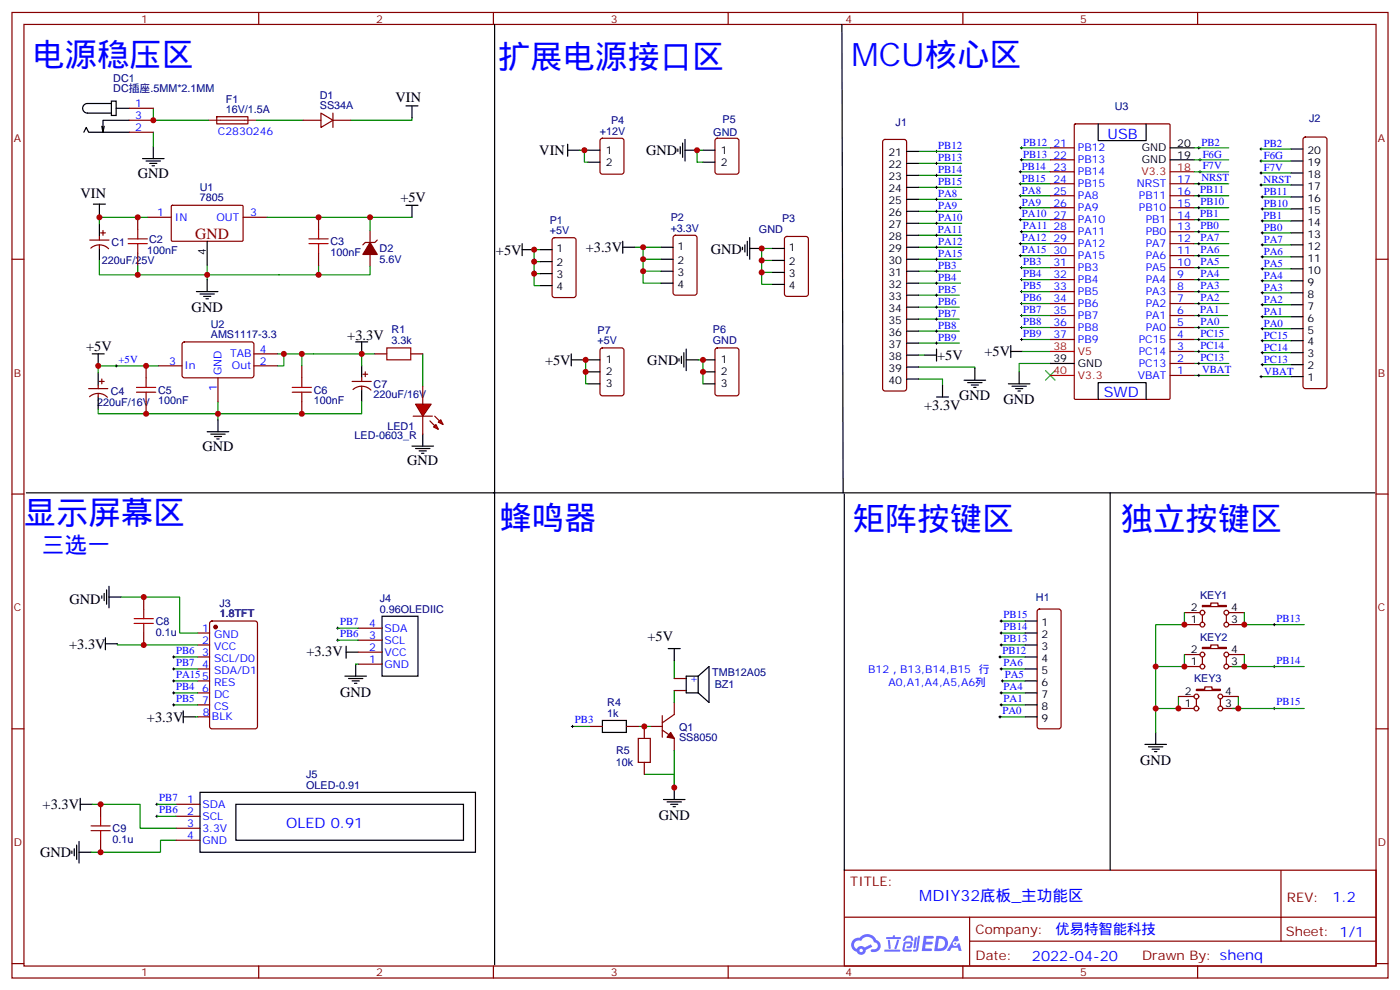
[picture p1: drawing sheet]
<svg xmlns="http://www.w3.org/2000/svg" width="412mm" height="292mm" viewBox="0 0 412 292" stroke-linecap="round" stroke-linejoin="round" font-family="sans-serif">
<g fill="none" stroke="#870000" stroke-width=".35">
<path d="M3.5 3.7h405.4v284.3h-405.4zM7.1 7.2h398.2v277.3h-398.2zM76.2 3.7v3.5M145.3 3.7v3.5M214.5 3.7v3.5M283.6 3.7v3.5M352.8 3.7v3.5M3.5 76.3h3.6M405.3 76.3h3.6M3.5 145.5h3.6M405.3 145.5h3.6M3.5 214.6h3.6"/>
<path d="M405.3 214.6h3.6M248.7 256.3h156.6v28.2h-156.6zM377.3 256.3v20.9M248.7 270.1h156.5M285.6 277.2h119.6M285.6 270.1v14.1M3.5 283.8h3.6M76.2 284.5v3.5M145.3 284.5v3.5M214.5 284.5v3.5M283.6 284.5v3.5M352.8 284.5v3.5"/>
<path d="M405.3 283.8h3.6"/>
</g>
<g fill="#5487ff">
<path d="M272.1 275.6h2.6l.3 .2-.1 .5-2 .1-.1 .9h1.6l.4 .4-.4 .4h-1.7l-.2 1.2h1.8l.3 .4-.2 .3-2.9 .1z"/>
<path d="M281.4 275.6h.7l.4 1.4-.7 .3a.74 .74 0 0 0-1.1 .3 .74 .74 0 0 0 .5 1 .74 .74 0 0 0 .9-.6l.5-.3 .7 2.3h-.9l-.2-.9h-1.9l-.5 .9h-.9z"/>
<path d="M269.5 276h.6l-.4 3a.31 .31 0 0 1-.3 .2 .31 .31 0 0 1-.3-.3z"/>
<path d="M270.4 275.6h.6l-.5 3.9a.89 .89 0 0 1-.7 .7 .89 .89 0 0 1-.9-.3l1-.4z"/>
<path d="M266.8 275.7l.6-.2 1.2 .1 .5 1.3-.6 .2-.4-1-1 .2a.95 .95 0 0 1-1 .8l-.1-.2z"/>
<path d="M266.4 277.4l1.8-.2a1.04 1.04 0 0 1 .6 1.1 1.04 1.04 0 0 1-.8 .9h-.7a.29 .29 0 0 1-.3-.3 .29 .29 0 0 1 .3-.3h.7l.2-.8-1.4 .1-.4 1.7 1.9 .1a.29 .29 0 0 1 .3 .3 .29 .29 0 0 1-.3 .2h-2l-.4-.3 .2-2z"/>
<path d="M260.5 279.7h4.4a.3 .3 0 0 1 .3 .3 .3 .3 0 0 1-.3 .2h-4.3z"/>
<path d="M264.3 276.7h.6l-.5 1.7a1.02 1.02 0 0 1-.7 1.1l-.2-.2z"/>
<path d="M261.5 276.8h.6l.3 2.4-.3 .3-.3-.2z"/>
<path d="M261.1 275.9h1.9l.2-.5h.5l-.1 .5h1.5a.29 .29 0 0 1 .3 .4 .29 .29 0 0 1-.3 .2h-3.9z"/>
<path d="M275.8 275.6l-.6 4.5h1.4a2.27 2.27 0 0 0 2.7-2.3 2.27 2.27 0 0 0-2.7-2.2zM276.6 276.4a1.5 1.5 0 0 1 1.8 1.5 1.5 1.5 0 0 1-1.9 1.4h-.3z"/>
<path d="M251.4 276.7a2.09 2.09 0 0 0 1 3.6 1.37 1.37 0 0 0 1.5 .9 1.37 1.37 0 0 0 1.1-1.4l2-1-.5-.7-1.8 .9a1.4 1.4 0 0 0-2.3 .4 1.32 1.32 0 0 1-.6-1.8 1.32 1.32 0 0 1 1.9-.5 2.02 2.02 0 0 1 2-1.2 2.02 2.02 0 0 1 1.8 1.6 1.09 1.09 0 0 1 1.1 1.4 1.09 1.09 0 0 1-1.6 .6 .41 .41 0 0 0-.5 .4 .41 .41 0 0 0 .4 .5 1.89 1.89 0 0 0 2.4-1.2 1.89 1.89 0 0 0-1.2-2.4 2.98 2.98 0 0 0-5-.7l-1 .2zM253.2 279.9a.52 .52 0 0 1 1 0 .52 .52 0 0 1-1 0z"/>
<circle cx="281.4" cy="277.9" r=".28"/>
</g>
<path d="M29.3 76.7v4.2h11.3v-2.8M29.3 64v2.1M61 78.1v2.8h-20.4M93.8 78.1v2.8h-32.8v1.4M109 78.5v2.4h-15.2M109 64v3.9M64.2 118.3v5.3M124.5 104.2v9.5" fill="none" stroke="#008700" stroke-width=".35"/>
<path d="M109 71.4l2.1 3.5h-4.2z" fill="#870000" stroke="#870000" stroke-width=".35"/>
<g fill="none" stroke="#870000" stroke-width=".35">
<path d="M63.9 34.4h9.1v2l-9.1 .1zM26.5 70.7h5.6M26.7 73.1a3.8 3.8 0 0 1 5.3 .1M29.3 69.6v1.1M29.3 72.1v1.1M29.6 68.6h1.4M30.3 67.9v1.4M109 67.9v3.5M109 74.9v3.6M111.1 70.7l-.7 .7h-2.8l-.7 .7M26.1 114.4h5.6M26.4 116.8a3.8 3.8 0 0 1 5.2 .2"/>
<path d="M28.9 113.4v1M28.9 115.9v1M29.3 112.3h1.4M30 111.6v1.4M103.7 112.3h5.7M104 114.7a3.8 3.8 0 0 1 5.2 .2M106.5 111.3v1M106.5 113.7v1.1M106.9 110.2h1.4M107.6 109.5v1.4"/>
</g>
<g fill="none" stroke="#000" stroke-width=".35">
<path d="M42 46.7h6.3M43 47.4h4.3M44.1 48.1h2.1M44.8 48.8h.7M45.2 43.2v3.5M29.3 66.1v3.5M29.3 73.2v3.5M28.9 109.9v3.5M28.9 116.9v3.5M106.5 107.7v3.6M106.5 114.8v3.5M121.4 131.4h6.3"/>
<path d="M122.4 132.1h4.2M123.5 132.8h2.1M124.2 133.5h.7M124.5 127.8v3.6"/>
</g>
<path d="M61.4 35.4h14.1" fill="none" stroke="#8c2424" stroke-width=".35"/>
<g fill="#f00" stroke="#870000" stroke-width=".35">
<path d="M122.4 119h4.6l-2.5 3.6z"/>
<path d="M121.7 122.6h5.7z"/>
</g>
<g fill="#870000" stroke="#870000" stroke-width=".35">
<path d="M128.1 122.6l1.4 1.4z"/>
<path d="M126.6 124l1.5 1.4z"/>
</g>
<g fill="#f00" stroke="#870000" stroke-width=".35">
<path d="M129.1 124.3l.7-.7 .7 1.4z"/>
<path d="M127.7 125.7l.7-.7 .7 1.4z"/>
</g>
<g fill="none" stroke="#870000" stroke-width=".35">
<path d="M38.1 35.4h7.1M38.1 31.9h7.1M38.1 38.9h7.1M89.3 35.4h5.2M94.5 33.3l3.6 2.1-3.6 2.1zM98.1 35.4h5.3M98.1 33.3v4.2M316.5 36.7l.3-.2h27.5l.3 .2 .1 80.6-.2 .3h-27.7l-.3-.2zM177 40.9l.4-.2h5.7l.6 .4 .1 9.5-.5 .6-5.9 .1-.6-.5-.1-9.4zM210.8 40.9l.5-.2h5.7l.6 .4 .1 9.5-.5 .6-5.9 .1-.6-.5-.1-9.4zM260.2 41.3l.5-.2h5.6l.5 .2 .3 .5v72.6l-.3 .5-.5 .2h-5.6l-.5-.2-.2-.5v-72.6zM309.4 54.1h7"/>
<path d="M309.4 57.6h7M309.4 43.5h7M309.4 47.1h7M309.4 50.6h7M344.7 54.1h7M344.7 57.6h7M384.1 40.6l.4-.2h5.7l.5 .2 .2 .5v72.6l-.3 .5-.4 .2h-5.7l-.5-.2-.2-.5v-72.6zM40.6 64v3.5M40.6 74.6v3.5M43.4 64h7M50.5 60.6l.3-.1h20.6l.2 .3v10.1l-.3 .1h-20.7l-.2-.3zM71.6 64h7.1"/>
<path d="M93.8 64v3.5M93.8 74.6v3.5M162.9 70.2l.4-.2h5.7l.6 .4 .1 16.5-.5 .7h-5.9l-.6-.4-.1-16.5zM198.5 69.5l.5-.2h5.6l.7 .4v16.5l-.4 .7h-5.9l-.7-.4v-16.5zM231.3 69.8l.5-.2h5.6l.7 .5v16.5l-.4 .6-5.9 .1-.7-.5v-16.5zM309.4 64.7h7M309.4 68.2h7M309.4 71.8h7M309.4 75.3h7M309.4 78.8h7M309.4 61.2h7M344.7 64.7h7"/>
<path d="M344.7 68.2h7M344.7 71.8h7M344.7 75.3h7M344.7 78.8h7M344.7 61.2h7M309.4 96.4h7M309.4 92.9h7M309.4 89.4h7M309.4 85.9h7M309.4 82.3h7M309.4 100h7M344.7 96.4h7"/>
<path d="M344.7 92.9h7M344.7 89.4h7M344.7 85.9h7M344.7 82.3h7M344.7 100h7M43 107.7v3.6M43 118.3v3.5M46.6 107.7h7M53.9 100.9l.4-.2h20.1l.4 .7-.1 9.4-.6 .5-20-.1-.5-.6v-9.2zM64.2 111.3v7M74.8 104.2h7M74.8 107.7h7"/>
<path d="M88.9 107.7v3.6M88.9 118.3v3.5M110.4 104.2h3.5M121 104.2h3.5M124.5 113.7v5.3M177 102.7l.4-.3h5.7l.6 .5 .1 13-.5 .6-5.9 .1-.6-.5-.1-12.9zM210.8 102.7l.5-.3h5.7l.6 .5 .1 13-.5 .6-5.9 .1-.6-.5-.1-12.9zM344.7 107h7M344.7 103.5h7M344.7 110.6h7M124.5 122.6v5.2M42.3 175.8v3.6"/>
<path d="M305.7 179.6l.5-.2h5.7l.5 .2 .2 .5v33.8l-.3 .5-.4 .2h-5.7l-.5-.2-.2-.5v-33.8zM354.2 178.3h2.5v-.7h2.1v.7h2.4v.3h-7zM42.3 186.4v3.5M58.2 186.4h3.5M58.2 189.9h3.5M58.2 193.5h3.5M58.2 197h3.5M62 183.1l.4-.2h12.7l.7 .4v30.6l-.4 .7h-13l-.6-.4-.1-30.6zM105.5 195.6h7M105.5 192.1h7M105.5 188.5h7M105.5 185h7"/>
<path d="M198.6 199.8h3.5M348.9 196.3h4.6M348.9 192.8h4.6M348.9 183.9h4.6M348.9 180.4h4.6M354.2 190.6h2.5v-.7h2.1v.7h2.4v.4h-7zM354.2 181.1v2.1M354.2 193.5v2.1M361.2 181.1v2.1M361.2 193.5v2.1M361.9 196.3h4.6M361.9 192.8h4.6"/>
<path d="M361.9 183.9h4.6M361.9 180.4h4.6M58.2 200.5h3.5M58.2 204h3.5M58.2 207.6h3.5M58.2 211.1h3.5M173.9 213.9h3.5M184.5 213.9h3.5M188 217.5h3.6v7h-3.6zM189.8 213.9v3.6M191.6 213.9h3.5M195.1 215l3.5 2.5v3.5"/>
<path d="M195.1 210.7v6.4M198.6 206.9v3.5l-3.5 2.5M198.6 203.3h3.5M347.1 208.6h4.6M347.1 205.1h4.6M352.4 203h2.5v-.7h2.1v.7h2.5v.3h-7.1zM352.4 205.8v2.1M359.5 205.8v2.1M360.2 208.6h4.6M360.2 205.1h4.6M29.6 236.9v3.5M51.9 236.9h7"/>
<path d="M189.8 224.5v3.5M29.6 247.4v3.6M51.9 240.4h7M51.9 243.9h7M51.9 247.4h7"/>
<circle cx="354.2" cy="192.8" r=".71"/>
<circle cx="354.2" cy="196.3" r=".71"/>
<circle cx="354.2" cy="180.4" r=".71"/>
<circle cx="354.2" cy="183.9" r=".71"/>
<circle cx="361.2" cy="192.8" r=".71"/>
<circle cx="361.2" cy="183.9" r=".71"/>
<circle cx="361.2" cy="196.3" r=".71"/>
<circle cx="361.2" cy="180.4" r=".71"/>
<circle cx="352.4" cy="205.1" r=".71"/>
<circle cx="352.4" cy="208.6" r=".71"/>
<circle cx="359.5" cy="205.1" r=".71"/>
<circle cx="359.5" cy="208.6" r=".71"/>
</g>
<g fill="none" stroke="#008700" stroke-width=".35">
<path d="M45.2 38.9v4.3M45.2 31.9v3.5h16.2M75.5 35.4h13.8M121.4 34.7v.7h-18M170.7 44.2h2.5M172.2 44.2v3.6h1M207.1 44.2h-1.8v3.6h1.8M270.6 44.6h12.7M270.6 48.1h12.7M270.6 51.6h12.7M270.6 55.2h12.7M270.6 58.7h12.7"/>
<path d="M300.6 43.5h8.8M300.6 50.6h8.8M300.6 47.1h8.8M300.6 54.1h8.8M300.6 57.6h8.8M351.7 57.6h10.2M351.7 54.1h10.2M351.7 47.1h10.2M351.7 43.5h10.2M351.7 50.6h10.2M371.5 54.5h8.8M371.5 50.9h8.8"/>
<path d="M371.5 47.4h8.8M371.5 43.9h8.8M371.8 58h8.5M29.3 63.6v.4h14.1M78.7 64h42.7M157.3 77h1.8M159.1 73.5h-1.8v7.1h1.8M187 72.8h7.7M189.4 79.9v3.5h5.3M189.4 76.3v3.6h5.3M189.4 72.8v3.5h5.3M224.4 76.7v3.5h3.1"/>
<path d="M227.5 73.2h-3.1v3.5h3.1M270.6 62.2h12.7M270.6 65.8h12.7M270.6 69.3h12.7M270.6 72.8h12.7M270.6 76.3h12.7M270.6 79.9h12.3M300.6 68.2h8.8M300.6 64.7h8.8M300.6 61.2h8.8M300.6 71.8h8.8M300.6 75.3h8.8"/>
<path d="M300.9 78.8h8.5M351.7 71.8h10.2M351.7 75.3h10.2M351.7 78.8h10.2M351.7 68.2h10.2M351.7 64.7h10.2M351.7 61.2h10.2M371.8 61.5h8.5M371.8 79.2h8.5M371.8 75.6h8.5M371.8 72.1h8.5M371.8 68.6h8.5"/>
<path d="M371.8 65.1h8.5M157.3 80.6v3.5h1.8M224.4 80.2v3.5h3.1M270.6 83.4h12.3M270.6 86.9h12M270.6 90.5h12M270.6 94h12M270.6 97.5h12M300.9 100h8.5M300.9 96.4h8.5M300.9 92.9h8.5M300.9 89.4h8.5"/>
<path d="M300.9 85.9h8.5M300.9 82.3h8.5M351.7 85.9h10.2M351.7 89.4h10.2M351.7 100h10.2M351.7 96.4h10.2M351.7 82.3h10.2M351.7 92.9h9.9M371.8 96.8h8.5M371.8 93.3h8.5M371.8 89.7h8.5M371.8 86.2h8.5"/>
<path d="M371.8 82.7h8.5M46.6 107.7h-17.7v2.2M81.8 104.2h24.7v3.5M83.6 104.2v3.5h-1.8M88.9 104.2v3.5M106.5 118.3v3.5h-77.6v-1.4M106.5 104.2h3.9M171.8 106h1.4M172.5 106v3.5h.7M172.5 109.5v3.5h.7M205.7 106h1.4v7M270.6 101h12"/>
<path d="M270.6 111.6h7v1.8M270.6 108.1h16.6v.3M270.6 104.6h1.7M301.3 103.5h8.1M309.4 107h-9.2v2.5M351.7 110.6h10.2M351.7 107h10.2M351.7 103.5h10.2M371.5 110.9h8.8M371.8 107.4h8.5M371.8 103.9h8.5M371.8 100.3h8.5"/>
<path d="M35.6 175.8h17.3v10.6h5.3M34.6 189.6v.3h23.6M51.2 197h7M51.2 193.5h7M99.5 185h6M99.5 188.5h6M104.8 195.6h.7M198.6 194.5v5.3M294.6 193.5h7.4M294.9 197h7.1M294.9 182.9h7.1M294.9 186.4h7.1"/>
<path d="M294.9 189.9h7.1M348.9 180.4v3.5h-8.5v31.8M348.9 192.8v3.5h-8.5M363 196.3h21.2M366.5 180.4v3.5h17.7M366.5 192.8v3.5M51.2 207.6h7M51.2 204h7M51.2 200.5h7M57.5 211.1h.7M168.6 213.9h5.3M188 213.9h3.6"/>
<path d="M198.6 203.3v3.6M294.6 211.1h7.4M294.9 207.6h7.1M294.9 204h7.1M295.3 200.5h6.7M347.1 205.1v3.5h-6.7M363 208.6h21.2M364.8 205.1v3.5M27.2 236.9h14.1v7h10.6M46.2 236.9h5.7M198.6 221v10.9v-3.9h-8.8M46.2 240.4h5.7"/>
<path d="M51.9 247.4h-4.6v3.6h-20.5"/>
</g>
<g fill="none" stroke="#a10000" stroke-width=".35">
<path d="M37.7 71.8h5.7M37.7 70.3h5.7M40.6 67.5v2.8M40.6 71.8v2.8M91 71.8h5.7M91 70.3h5.7M93.8 67.5v2.8M93.8 71.8v2.8M40.2 115.5h5.7M40.2 114.1h5.7M43 111.3v2.8M43 115.5v2.8"/>
<path d="M86.1 115.5h5.6M86.1 114.1h5.6M88.9 111.3v2.8M88.9 115.5v2.8M113.9 102.4h7.1v3.6h-7.1zM42.3 179.4v2.8M39.5 183.6h5.7M39.5 182.2h5.7M42.3 183.6v2.8M26.8 244.6h5.7M26.8 243.2h5.7M29.6 240.4v2.8"/>
<path d="M29.6 244.6v2.8"/>
</g>
<g fill="none" stroke="#000" stroke-width=".35">
<path d="M145.7 7.2v137.9h-137.9M248 7.2l.4 137.9M24.7 38.9l.7-1.4 .7 1.4h12M30.7 37.2l-.4 1.7M32.8 29.8h1.4v4.2h-1.4zM32.8 30.5h-7a1.41 1.41 0 0 0-1.5 1.4 1.41 1.41 0 0 0 1.5 1.4h7M34.2 31.9h3.9M38.1 35.4h-7.8v3.5l-.3-1.7M119.6 31.2h3.5M121.4 31.2v3.5M323.5 36.5v4.9h14.1v-4.9M167.2 44.2h3.5"/>
<path d="M167.2 42.5v3.5M173.2 44.2h3.5M173.2 47.8h3.5M199.7 43.9v.7M200.4 43.2v2.1M201.1 42.1v4.3M201.8 44.2h3.5M201.8 41.1v6.3M207.1 44.2h3.5M207.1 47.8h3.5M267.1 58.7h3.5M267.1 55.2h3.5"/>
<path d="M267.1 51.6h3.5M267.1 48.1h3.5M267.1 44.6h3.5M344.7 47.1h7M344.7 43.5h7M380.3 43.9h3.5M380.3 47.4h3.5M380.3 50.9h3.5M380.3 54.5h3.5M380.3 58h3.5M27.5 60.1h3.5M29.3 60.1v3.5"/>
<path d="M61 71v7.1M119.6 60.5h3.5M121.4 60.5v3.5M153.8 73.5h3.5M153.8 71.8v3.5M159.1 73.5h3.5M159.1 77h3.5M183.4 72.8h3.6M183.4 71v3.6M194.7 79.9h3.6M194.7 76.3h3.6M194.7 72.8h3.6"/>
<path d="M218.7 72.8v.7M219.4 72.1v2.1M220.1 71v4.3M220.8 73.2h3.6M220.8 70v6.3M227.5 73.2h3.6M227.5 76.7h3.6M267.1 79.9h3.5M267.1 76.3h3.5M267.1 72.8h3.5M267.1 69.3h3.5M267.1 65.8h3.5"/>
<path d="M267.1 62.2h3.5M380.3 61.5h3.5M380.3 65.1h3.5M380.3 68.6h3.5M380.3 72.1h3.5M380.3 75.6h3.5M380.3 79.2h3.5M57.9 85.9h6.3M58.9 86.6h4.2M60 87.3h2.1M60.7 88h.7M61 82.3v3.6"/>
<path d="M159.1 80.6h3.5M159.1 84.1h3.5M194.7 83.4h3.6M227.5 80.2h3.6M227.5 83.7h3.6M267.1 97.5h3.5M267.1 94h3.5M267.1 90.5h3.5M267.1 86.9h3.5M267.1 83.4h3.5M380.3 82.7h3.5M380.3 86.2h3.5"/>
<path d="M380.3 89.7h3.5M380.3 93.3h3.5M380.3 96.8h3.5M27.2 104.2h3.5M28.9 104.2v3.5M104.8 100.7h3.5M106.5 100.7v3.5M168.3 106h3.5M168.3 104.2v3.5M173.2 113h3.5M173.2 106h3.5M173.2 109.5h3.5"/>
<path d="M200 105.6v.7M200.7 104.9v2.1M201.4 103.9v4.2M202.1 102.8v6.3M202.1 106h3.6M207.1 113h3.5M207.1 106h3.5M207.1 109.5h3.5M267.1 104.6h3.5M267.1 111.6h3.5M267.1 108.1h3.5M267.1 101h3.5"/>
<path d="M272.3 104.6h3.6M275.9 116.9h3.5M275.9 102.8v3.5M277.6 113.4v3.5M284 112h6.3M285 112.7h4.3M286.1 113.4h2.1M286.8 114.1h.7M287.2 108.4v3.6M297 113h6.4M297.7 103.5h3.6M297.7 101.7v3.6"/>
<path d="M298.1 113.7h4.2M299.2 114.4h2.1M299.9 115.1h.7M300.2 109.5v3.5M309.4 107h7M323.5 117.6v-4.9h14.1v4.9M380.3 100.3h3.5M380.3 103.9h3.5M380.3 107.4h3.5M380.3 110.9h3.5M61 127.1h6.4M62.1 127.8h4.2"/>
<path d="M63.1 128.6h2.2M63.9 129.3h.7M64.2 123.6v3.5M145.3 145.1h259.7M145.7 145.1v139M248.7 145.5v110.8M327 145.1v111.2M30 175.5v.7M30.7 174.8v2.1M31.4 173.7v4.2M32.1 175.8h3.5M32.1 172.6v6.4"/>
<path d="M31 189.6h3.6M31 187.8v3.5M101.6 199.1h6.3M102 192.1h3.5M102 190.3v3.5M102.7 199.8h4.2M104.8 195.6v3.5M112.5 181.5h10.6v17.6h-10.6zM196.8 191h3.6M198.6 191v3.5M205.7 199.1l3.1-2.8v10.6l-3.1-2.9M205.7 199.1v4.9"/>
<path d="M205.7 199.1h-3.6v4.9h3.6M302 182.9h3.5M302 186.4h3.5M302 189.9h3.5M302 193.5h3.5M302 197h3.5M54 211.1h3.5M54 209.3v3.6M103.7 200.5h2.1M104.4 201.2h.7M177.4 212.2h7.1v3.5h-7.1zM302 211.1h3.5"/>
<path d="M302 204h3.5M302 200.5h3.5M302 207.6h3.5M337.3 219.2h6.3M338.3 219.9h4.2M340.4 215.7v3.5M23.6 236.9h3.6M23.6 235.1v3.5M58.9 233.3h81.2v17.7h-81.2zM69.5 236.9h67v10.5h-67zM195.4 235.4h6.4M196.5 236.1h4.2"/>
<path d="M197.6 236.9h2.1M198.3 237.6h.7M198.6 231.9v3.5M339.4 220.6h2.1M340.1 221.3h.7M21.2 250.6v.7M21.9 249.9v2.1M22.6 248.8v4.3M23.3 251h3.5M23.3 247.8v6.3"/>
</g>
<g fill="none" stroke="#000" stroke-width=".29">
<path d="M275.5 44.6h.7M275.5 48.1h.7M275.5 51.6h.7M275.5 55.2h.7M275.5 58.7h.7M275.9 44.2v.7M275.9 47.8v.7M275.9 51.3v.7M275.9 54.8v.7M275.9 58.3v.8M300.2 54.1h.7M300.2 57.6h.7"/>
<path d="M300.2 50.6h.7M300.6 43.5h.7M300.6 50.2v.7M300.6 53.8v.7M300.6 57.3v.7M300.6 47.1h.7M300.9 43.2v.7M300.9 46.7v.7M352.8 43.5h.7M352.8 54.1h.7M352.8 57.6h.7M353.1 43.2v.7"/>
<path d="M353.1 53.8v.7M353.1 57.3v.7M353.1 50.6h.7M353.1 47.1h.7M353.5 46.7v.7M353.5 50.2v.7M371.1 54.5h.7M371.1 50.9h.7M371.1 47.4h.7M371.1 43.9h.7M371.5 43.5v.7M371.5 47.1v.7"/>
<path d="M371.5 50.6v.7M371.5 54.1v.7M371.5 58h.7M371.8 57.6v.7M275.5 62.2h.7M275.5 65.8h.7M275.5 69.3h.7M275.5 72.8h.7M275.5 76.3h.7M275.5 79.9h.7M275.9 61.9v.7M275.9 65.4v.7"/>
<path d="M275.9 68.9v.7M275.9 72.5v.7M275.9 76v.7M275.9 79.5v.7M300.2 71.8h.7M300.2 75.3h.7M300.2 61.2h.7M300.2 64.7h.7M300.6 78.8h.7M300.6 68.2h.7M300.6 60.8v.7M300.6 64.3v.8"/>
<path d="M300.6 71.4v.7M300.6 74.9v.7M300.9 67.9v.7M300.9 78.5v.7M352.8 71.8h.7M352.8 75.3h.7M352.8 78.8h.7M352.8 61.2h.7M352.8 64.7h.7M352.8 68.2h.7M353.1 60.8v.7M353.1 64.3v.8"/>
<path d="M353.1 67.9v.7M353.1 71.4v.7M353.1 74.9v.7M353.1 78.5v.7M371.5 61.5h.7M371.5 65.1h.7M371.5 68.6h.7M371.5 72.1h.7M371.5 75.6h.7M371.5 79.2h.7M371.8 61.2v.7M371.8 64.7v.7"/>
<path d="M371.8 68.2v.7M371.8 71.8v.7M371.8 75.3v.7M371.8 78.8v.7M275.5 83.4h.7M275.5 86.9h.7M275.5 90.5h.7M275.5 94h.7M275.5 97.5h.7M275.9 83v.7M275.9 86.6v.7M275.9 90.1v.7"/>
<path d="M275.9 93.6v.7M275.9 97.2v.7M300.6 85.9h.7M300.6 89.4h.7M300.6 82.3h.7M300.6 92.9h.7M300.6 96.4h.7M300.6 100h.7M300.9 82v.7M300.9 85.5v.7M300.9 89v.7M300.9 92.6v.7"/>
<path d="M300.9 96.1v.7M300.9 99.6v.7M352.8 85.9h.7M352.8 89.4h.7M352.8 82.3h.7M352.8 92.9h.7M352.8 96.4h.7M352.8 100h.7M353.1 82v.7M353.1 85.5v.7M353.1 89v.7M353.1 92.6v.7"/>
<path d="M353.1 96.1v.7M353.1 99.6v.7M371.5 82.7h.7M371.5 86.2h.7M371.5 89.7h.7M371.5 93.3h.7M371.5 96.8h.7M371.8 82.3v.7M371.8 85.9v.7M371.8 89.4v.7M371.8 92.9v.7M371.8 96.4v.8"/>
<path d="M371.8 100v.7M33.9 107.7h.7M34.2 107.4v.7M275.5 101h.7M275.9 100.7v.7M352.8 110.6h.7M352.8 103.5h.7M352.8 107h.7M353.1 103.2v.7M353.1 106.7v.7M353.1 110.2v.7M371.1 110.9h.7"/>
<path d="M371.5 110.6v.7M371.5 100.3h.7M371.5 103.9h.7M371.5 107.4h.7M371.8 103.5v.7M371.8 107v.7M50.8 197h.7M50.8 193.5h.7M51.2 193.1v.7M51.2 196.6v.7M99.1 185h.7M99.1 188.5h.7"/>
<path d="M99.5 184.6v.7M99.5 188.2v.7M294.2 193.5h.7M294.6 197h.7M294.6 182.9h.7M294.6 186.4h.7M294.6 189.9h.7M294.6 193.1v.7M294.9 182.5v.7M294.9 186.1v.7M294.9 189.6v.7M294.9 196.6v.7"/>
<path d="M375 183.9h.7M375 196.3h.7M375.4 183.6v.7M375.4 195.9v.7M50.8 207.6h.7M50.8 204h.7M50.8 200.5h.7M51.2 200.2v.7M51.2 203.7v.7M51.2 207.2v.7M168.3 213.9h.7M168.6 213.6v.7"/>
<path d="M294.2 211.1h.7M294.6 207.6h.7M294.6 204h.7M294.6 210.7v.8M294.9 200.5h.7M294.9 203.7v.7M294.9 207.2v.7M295.3 200.2v.7M375 208.6h.7M375.4 208.3v.7M45.9 236.9h.7M46.2 236.5v.7"/>
<path d="M45.9 240.4h.7M46.2 240v.7"/>
</g>
<path d="M308 109.1l2.8 2.9M310.8 109.1l-2.8 2.9" fill="none" stroke="#3c3" stroke-width=".35"/>
<path d="M344.7 50.6h7M309.4 110.6h7M309.4 103.5h7" fill="none" stroke="#f00" stroke-width=".35"/>
<g fill="#870000" stroke="#870000" stroke-width=".35">
<path d="M197.6 215.7l1 1.8-2.1-.4z"/>
<circle cx="63.5" cy="184.6" r=".53"/>
</g>
<g fill="#c00">
<circle cx="64.2" cy="121.8" r=".88"/>
<circle cx="93.8" cy="80.9" r=".88"/>
<circle cx="109" cy="64" r=".88"/>
<circle cx="93.8" cy="64" r=".88"/>
<circle cx="28.9" cy="107.7" r=".88"/>
<circle cx="29.3" cy="64" r=".88"/>
<circle cx="61" cy="80.9" r=".88"/>
<circle cx="40.6" cy="80.9" r=".88"/>
<circle cx="40.6" cy="64" r=".88"/>
<circle cx="43" cy="107.7" r=".88"/>
<circle cx="43" cy="121.8" r=".88"/>
<circle cx="88.9" cy="121.8" r=".88"/>
<circle cx="106.5" cy="104.2" r=".88"/>
<circle cx="88.9" cy="104.2" r=".88"/>
<circle cx="83.6" cy="104.2" r=".88"/>
<circle cx="42.3" cy="189.9" r=".88"/>
<circle cx="42.3" cy="175.8" r=".88"/>
<circle cx="29.6" cy="251" r=".88"/>
<circle cx="29.6" cy="236.9" r=".88"/>
<circle cx="198.6" cy="231.9" r=".88"/>
<circle cx="189.8" cy="213.9" r=".88"/>
<circle cx="224.4" cy="80.2" r=".88"/>
<circle cx="224.4" cy="76.7" r=".88"/>
<circle cx="224.4" cy="73.2" r=".88"/>
<circle cx="189.4" cy="79.9" r=".88"/>
<circle cx="189.4" cy="76.3" r=".88"/>
<circle cx="189.4" cy="72.8" r=".88"/>
<circle cx="157.3" cy="80.6" r=".88"/>
<circle cx="364.8" cy="208.6" r=".88"/>
<circle cx="366.5" cy="196.3" r=".88"/>
<circle cx="366.5" cy="183.9" r=".88"/>
<circle cx="348.9" cy="183.9" r=".88"/>
<circle cx="45.2" cy="35.4" r=".88"/>
<circle cx="157.3" cy="73.5" r=".88"/>
<circle cx="157.3" cy="77" r=".88"/>
<circle cx="172.2" cy="44.2" r=".88"/>
<circle cx="172.5" cy="106" r=".88"/>
<circle cx="172.5" cy="109.5" r=".88"/>
<circle cx="207.1" cy="109.5" r=".88"/>
<circle cx="207.1" cy="106" r=".88"/>
<circle cx="205.3" cy="44.2" r=".88"/>
<circle cx="340.4" cy="196.3" r=".88"/>
<circle cx="348.9" cy="196.3" r=".88"/>
<circle cx="340.4" cy="208.6" r=".88"/>
<circle cx="347.1" cy="208.6" r=".88"/>
</g>
<g font-size="9.5" fill="#00f">
<text x="9.5" y="19.5">电源稳压区</text>
<text x="146.8" y="19.9">扩展电源接口区</text>
<text x="250.8" y="19.5">MCU核心区</text>
<text x="7.1" y="154.3">显示屏幕区</text>
<text x="147.1" y="155.7">蜂鸣器</text>
<text x="251.2" y="156.1">矩阵按键区</text>
<text x="330.2" y="156.1">独立按键区</text>
</g>
<text font-size="6.7" fill="#00f" x="12.3" y="162.8">三选一</text>
<text font-size="4.6" fill="#800" x="57.5" y="70.3">GND</text>
<text font-size="4.6" fill="#00f" x="270.8" y="265.3">MDIY32底板_主功能区</text>
<g font-size="4.2">
<text x="116.5" y="30.1">VIN</text>
<text x="158.9" y="45.7">VIN</text>
<text x="190.3" y="45.7">GND</text>
<text x="40.6" y="52.4">GND</text>
<text x="23.7" y="58.4">VIN</text>
<text x="117.9" y="59.4">+5V</text>
<text x="146.1" y="75">+5V</text>
<text x="172.5" y="74.2">+3.3V</text>
<text x="209.4" y="74.7">GND</text>
<text x="56.5" y="92">GND</text>
<text x="102.3" y="100">+3.3V</text>
<text x="25.4" y="103.5">+5V</text>
<text x="160.5" y="107.4">+5V</text>
<text x="190.7" y="107.4">GND</text>
<text x="276" y="106">+5V</text>
<text x="290" y="105">+5V</text>
<text x="282.6" y="117.9">GND</text>
<text x="295.6" y="119">GND</text>
<text x="272.2" y="120.8">+3.3V</text>
<text x="59.6" y="132.8">GND</text>
<text x="119.9" y="137">GND</text>
<text x="20.5" y="177.9">GND</text>
<text x="20.4" y="191.1">+3.3V</text>
<text x="190.7" y="188.9">+5V</text>
<text x="90.2" y="193.1">+3.3V</text>
<text x="100.2" y="205.2">GND</text>
<text x="43.3" y="212.6">+3.3V</text>
<text x="335.9" y="225.3">GND</text>
<text x="12.6" y="238.3">+3.3V</text>
<text x="194" y="241.5">GND</text>
<text x="11.8" y="252.4">GND</text>
</g>
<g font-size="4.2" fill="#00f">
<text x="326.2" y="40.9">USB</text>
<text x="325.2" y="116.8">SWD</text>
<text x="84.3" y="243.9">OLED 0.91</text>
<text x="392.5" y="265.5">1.2</text>
<text x="310.9" y="275.1">优易特智能科技</text>
<text x="304" y="282.9">2022-04-20</text>
</g>
<g font-size="3.9" fill="#800">
<text x="250.5" y="260.8">TITLE:</text>
<text x="379.1" y="265.5">REV:</text>
<text x="287.4" y="275">Company:</text>
<text x="378.7" y="275.7">Sheet: 1/1</text>
<text x="287.4" y="282.7">Date:</text>
<text x="336.4" y="282.8">Draw</text>
<text x="346.6" y="282.8">n By: shenq</text>
</g>
<g font-size="3.2" fill="#800">
<text x="41.6" y="6.7">1</text>
<text x="110.8" y="6.7">2</text>
<text x="179.9" y="6.7">3</text>
<text x="249.1" y="6.7">4</text>
<text x="318.2" y="6.7">5</text>
<text x="4.1" y="41.8">A</text>
<text x="405.9" y="41.8">A</text>
<text x="4.1" y="110.9">B</text>
<text x="405.9" y="110.9">B</text>
<text x="4.1" y="180.1">C</text>
<text x="405.9" y="180.1">C</text>
<text x="4.1" y="249.2">D</text>
<text x="405.9" y="249.2">D</text>
<text x="41.6" y="287.5">1</text>
<text x="110.8" y="287.5">2</text>
<text x="179.9" y="287.5">3</text>
<text x="249.1" y="287.5">4</text>
<text x="318.2" y="287.5">5</text>
</g>
<g font-size="3.2" fill="#000080">
<text x="33.4" y="27.2">DC插座.5MM*2.1MM</text>
<text x="33.4" y="24.1">DC1</text>
<text x="94.2" y="29.1">D1</text>
<text x="66.5" y="33.3">16V/1.5A</text>
<text x="66.5" y="30.2">F1</text>
<text x="94.2" y="32.2">SS34A</text>
<text x="328.4" y="32.4">U3</text>
<text x="385.6" y="35.9">J2</text>
<text x="176.7" y="39.7">+12V</text>
<text x="180" y="36.6">P4</text>
<text x="210.1" y="40.1">GND</text>
<text x="212.8" y="36.2">P5</text>
<text x="263.8" y="37">J1</text>
<text x="58.9" y="59.3">7805</text>
<text x="58.9" y="56.2">U1</text>
<text x="161.9" y="65.9">P1</text>
<text x="197.6" y="65.2">P2</text>
<text x="230.4" y="65.5">P3</text>
<text x="43.9" y="71.5">C2</text>
<text x="161.9" y="68.9">+5V</text>
<text x="197.6" y="68.2">+3.3V</text>
<text x="223.6" y="68.7">GND</text>
<text x="30" y="77.8">220uF/25V</text>
<text x="32.8" y="72.5">C1</text>
<text x="43.3" y="74.7">100nF</text>
<text x="97.4" y="75.3">100nF</text>
<text x="97.4" y="72.2">C3</text>
<text x="111.8" y="77.5">5.6V</text>
<text x="111.8" y="74.3">D2</text>
<text x="62.1" y="99.6">AMS1117-3.3</text>
<text x="62.1" y="96.4">U2</text>
<text x="115.4" y="101.4">3.3k</text>
<text x="115.4" y="98.2">R1</text>
<text x="176.1" y="98.2">P7</text>
<text x="176.1" y="101.4">+5V</text>
<text x="210" y="101.4">GND</text>
<text x="210" y="98.2">P6</text>
<text x="28.6" y="119.5">220uF/16V</text>
<text x="32.6" y="116.3">C4</text>
<text x="46.6" y="119.1">100nF</text>
<text x="46.6" y="115.9">C5</text>
<text x="92.4" y="119.1">100nF</text>
<text x="92.4" y="115.9">C6</text>
<text x="110.1" y="117.3">220uF/16V</text>
<text x="110.1" y="114.2">C7</text>
<text x="104.4" y="129.3">LED-0603_R</text>
<text x="114.1" y="126.5">LED1</text>
<text x="64.6" y="178.6">J3</text>
<text x="111.8" y="177.3">J4</text>
<text x="305.2" y="177">H1</text>
<text x="353.5" y="176.3">KEY1</text>
<text x="45.9" y="184">C8</text>
<text x="64.6" y="181.8">1.8TFT</text>
<text x="111.8" y="180.4">0.96OLEDIIC</text>
<text x="45.9" y="187.2">0.1u</text>
<text x="353.5" y="188.6">KEY2</text>
<text x="209.8" y="199.2">TMB12A05</text>
<text x="210.5" y="202.7">BZ1</text>
<text x="351.7" y="201">KEY3</text>
<text x="178.9" y="207.9">R4</text>
<text x="178.9" y="211.1">1k</text>
<text x="200" y="215.1">Q1</text>
<text x="200" y="218.2">SS8050</text>
<text x="181.4" y="225.7">10k</text>
<text x="181.5" y="222.2">R5</text>
<text x="90.2" y="232.2">OLED-0.91</text>
<text x="90.2" y="229">J5</text>
<text x="33.2" y="245.1">C9</text>
<text x="33.2" y="248.2">0.1u</text>
</g>
<g font-size="3.2" fill="#00f">
<text x="39.9" y="31.5">1</text>
<text x="39.9" y="35.1">3</text>
<text x="39.9" y="38.6">2</text>
<text x="64.2" y="39.7">C2830246</text>
<text x="276.3" y="47.5">PB13</text>
<text x="276.4" y="43.9">PB12</text>
<text x="301.4" y="46.4">PB13</text>
<text x="301.4" y="42.9">PB12</text>
<text x="310.3" y="43.2">21</text>
<text x="310.3" y="46.7">22</text>
<text x="317.5" y="44.6">PB12</text>
<text x="353.9" y="42.9">PB2</text>
<text x="354.3" y="46.4">F6G</text>
<text x="372.3" y="46.7">F6G</text>
<text x="372.3" y="43.2">PB2</text>
<text x="276.3" y="51">PB14</text>
<text x="301" y="53.5">PB15</text>
<text x="301" y="49.9">PB14</text>
<text x="310.3" y="50.2">23</text>
<text x="310.3" y="53.8">24</text>
<text x="317.5" y="48.1">PB13</text>
<text x="317.5" y="51.6">PB14</text>
<text x="346.8" y="53.8">17</text>
<text x="353.9" y="53.4">NRST</text>
<text x="354.3" y="49.9">F7V</text>
<text x="372.2" y="53.8">NRST</text>
<text x="372.3" y="50.3">F7V</text>
<text x="276.3" y="58.1">PA8</text>
<text x="276.3" y="54.5">PB15</text>
<text x="301" y="57">PA8</text>
<text x="310.3" y="57.3">25</text>
<text x="317.5" y="58.7">PA8</text>
<text x="317.5" y="55.2">PB15</text>
<text x="334.9" y="55.2">NRST</text>
<text x="335.5" y="58.7">PB11</text>
<text x="346.8" y="57.3">16 PB11</text>
<text x="372.3" y="57.3">PB11</text>
<text x="46.3" y="63.6">1</text>
<text x="51.5" y="65.1">IN</text>
<text x="63.8" y="65.1">OUT</text>
<text x="73.7" y="63.6">3</text>
<text x="276.3" y="61.6">PA9</text>
<text x="276.4" y="65.1">PA10</text>
<text x="301" y="60.5">PA9</text>
<text x="301" y="64">PA10</text>
<text x="310.3" y="64.3">27</text>
<text x="310.3" y="60.8">26</text>
<text x="317.5" y="65.8">PA10</text>
<text x="317.5" y="62.2">PA9</text>
<text x="335.5" y="62.2">PB10</text>
<text x="337.5" y="65.8">PB1</text>
<text x="346.8" y="64.3">14 PB1</text>
<text x="346.8" y="60.8">15 PB10</text>
<text x="372.2" y="64.4">PB1</text>
<text x="372.3" y="60.9">PB10</text>
<text x="276.3" y="68.6">PA11</text>
<text x="301" y="71.1">PA12</text>
<text x="301.3" y="67.5">PA11</text>
<text x="310.3" y="67.9">28</text>
<text x="310.3" y="71.4">29</text>
<text x="317.5" y="69.3">PA11</text>
<text x="337.5" y="69.3">PB0</text>
<text x="346.8" y="71.4">12 PA7</text>
<text x="346.8" y="67.9">13 PB0</text>
<text x="372.3" y="68">PB0</text>
<text x="372.3" y="71.5">PA7</text>
<text x="276.4" y="72.2">PA12</text>
<text x="276.4" y="75.7">PA15</text>
<text x="301" y="74.6">PA15</text>
<text x="310.3" y="74.9">30</text>
<text x="317.5" y="72.8">PA12</text>
<text x="317.5" y="76.3">PA15</text>
<text x="337.5" y="76.3">PA6</text>
<text x="337.5" y="72.8">PA7</text>
<text x="346.8" y="74.9">11</text>
<text x="353.6" y="74.6">PA6</text>
<text x="372.3" y="75">PA6</text>
<text x="276.3" y="79.2">PB3</text>
<text x="276.3" y="82.7">PB4</text>
<text x="301.4" y="81.7">PB4</text>
<text x="301.4" y="78.2">PB3</text>
<text x="310.3" y="78.5">31</text>
<text x="310.3" y="82">32</text>
<text x="317.5" y="79.9">PB3</text>
<text x="317.5" y="83.4">PB4</text>
<text x="337.5" y="83.4">PA4</text>
<text x="337.5" y="79.9">PA5</text>
<text x="346.8" y="82">9</text>
<text x="346.8" y="78.5">10 PA5</text>
<text x="353.6" y="81.7">PA4</text>
<text x="372.3" y="78.5">PA5</text>
<text x="372.3" y="82.1">PA4</text>
<text x="276.3" y="86.3">PB5</text>
<text x="276.3" y="89.8">PB6</text>
<text x="301.4" y="85.2">PB5</text>
<text x="301.4" y="88.8">PB6</text>
<text x="310.3" y="85.5">33</text>
<text x="310.3" y="89">34</text>
<text x="317.5" y="86.9">PB5</text>
<text x="337.5" y="86.9">PA3</text>
<text x="346.8" y="89">7</text>
<text x="346.8" y="85.5">8</text>
<text x="353.6" y="85.2">PA3</text>
<text x="353.6" y="88.7">PA2</text>
<text x="372.3" y="85.6">PA3</text>
<text x="372.3" y="89.1">PA2</text>
<text x="276.3" y="93.3">PB7</text>
<text x="301.4" y="92.3">PB7</text>
<text x="301.4" y="95.8">PB8</text>
<text x="310.3" y="92.6">35</text>
<text x="317.5" y="90.5">PB6</text>
<text x="317.5" y="94">PB7</text>
<text x="337.5" y="94">PA1</text>
<text x="337.5" y="90.5">PA2</text>
<text x="346.8" y="92.6">6</text>
<text x="353.6" y="92.3">PA1</text>
<text x="353.6" y="95.8">PA0</text>
<text x="372.2" y="92.6">PA1</text>
<text x="276.3" y="96.8">PB8</text>
<text x="276.3" y="100.4">PB9</text>
<text x="301.4" y="99.3">PB9</text>
<text x="310.3" y="96.1">36</text>
<text x="310.3" y="99.6">37</text>
<text x="317.5" y="97.5">PB8</text>
<text x="317.5" y="101">PB9</text>
<text x="335.4" y="101">PC15</text>
<text x="337.5" y="97.5">PA0</text>
<text x="346.8" y="96.1">5</text>
<text x="346.8" y="99.6">4</text>
<text x="353.6" y="99.3">PC15</text>
<text x="372.3" y="96.2">PA0</text>
<text x="372.3" y="99.7">PC15</text>
<text x="34.9" y="106.9">+5V</text>
<text x="49.8" y="107.4">3</text>
<text x="67.8" y="105.3">TAB</text>
<text x="76.6" y="107.4">2</text>
<text x="76.6" y="103.9">4</text>
<text x="335.4" y="104.6">PC14</text>
<text x="346.8" y="106.7">2</text>
<text x="346.8" y="103.2">3</text>
<text x="353.6" y="102.8">PC14</text>
<text x="353.6" y="106.4">PC13</text>
<text x="372.3" y="103.2">PC14</text>
<text x="372.3" y="106.8">PC13</text>
<text x="54.3" y="108.8">In</text>
<text x="65.3" y="110.6" transform="rotate(-90 65.3 110.6)">GND</text>
<text x="68.3" y="108.8">Out</text>
<text x="335.1" y="111.6">VBAT</text>
<text x="335.4" y="108.1">PC13</text>
<text x="346.8" y="110.2">1</text>
<text x="354.1" y="109.9">VBAT</text>
<text x="372.4" y="110.3">VBAT</text>
<text x="63.9" y="115" transform="rotate(-90 63.9 115)">1</text>
<text x="100.2" y="184.1">PB7</text>
<text x="108.8" y="184.6">4</text>
<text x="295.6" y="182">PB15</text>
<text x="295.6" y="185.5">PB14</text>
<text x="376.1" y="183.1">PB13</text>
<text x="59.5" y="186.1">1</text>
<text x="59.5" y="189.6">2</text>
<text x="63" y="187.8">GND</text>
<text x="63" y="191.3">VCC</text>
<text x="100.2" y="187.6">PB6</text>
<text x="108.8" y="191.7">2</text>
<text x="108.8" y="188.2">3</text>
<text x="113.2" y="189.6">SCL</text>
<text x="113.2" y="186.1">SDA</text>
<text x="295.6" y="189.1">PB13</text>
<text x="51.9" y="196.1">PB7</text>
<text x="51.9" y="192.6">PB6</text>
<text x="59.5" y="193.1">3</text>
<text x="59.5" y="196.6">4</text>
<text x="63" y="194.9">SCL/D0</text>
<text x="108.8" y="195.2">1</text>
<text x="113.2" y="196.6">GND</text>
<text x="113.2" y="193.1">VCC</text>
<text x="295.3" y="192.6">PB12</text>
<text x="295.6" y="196.1">PA6</text>
<text x="376.1" y="195.4">PB14</text>
<text x="51.9" y="203.2">PB4</text>
<text x="51.9" y="199.6">PA155</text>
<text x="59.5" y="203.7">6</text>
<text x="63" y="198.4">SDA/D1</text>
<text x="63" y="201.9">RES</text>
<text x="203.2" y="200.9">+</text>
<text x="255.8" y="198">B12，B13,B14,B15 行</text>
<text x="261.8" y="201.9">A0,A1,A4,A5,A6列</text>
<text x="295.6" y="203.2">PA4</text>
<text x="296" y="199.6">PA5</text>
<text x="51.9" y="206.7">PB5</text>
<text x="59.5" y="207.2">7</text>
<text x="63" y="205.5">DC</text>
<text x="63" y="209">CS</text>
<text x="295.6" y="206.7">PA1</text>
<text x="376.1" y="207.7">PB15</text>
<text x="59.7" y="210.7">8</text>
<text x="62.4" y="212.2">BLK</text>
<text x="169.3" y="213">PB3</text>
<text x="295.3" y="210.2">PA0</text>
<text x="46.9" y="236">PB7</text>
<text x="46.9" y="239.5">PB6</text>
<text x="55.1" y="236.5">1</text>
<text x="59.6" y="237.9">SDA</text>
<text x="55.1" y="240">2</text>
<text x="55.1" y="243.6">3</text>
<text x="59.6" y="241.4">SCL</text>
<text x="59.6" y="245">3.3V</text>
<text x="55.1" y="247.1">4</text>
<text x="59.6" y="248.5">GND</text>
</g>
<g font-size="3.2">
<text x="178.5" y="45.3">1</text>
<text x="212.4" y="45.3">1</text>
<text x="261.7" y="46">21</text>
<text x="336.3" y="44.6">GND</text>
<text x="346.8" y="46.7">19</text>
<text x="346.8" y="43.2">20</text>
<text x="385.1" y="45.3">20</text>
<text x="178.5" y="48.8">2</text>
<text x="212.4" y="48.8">2</text>
<text x="261.7" y="53.1">23</text>
<text x="261.7" y="49.5">22</text>
<text x="336.3" y="48.1">GND</text>
<text x="385.1" y="48.8">19</text>
<text x="385.1" y="52.4">18</text>
<text x="261.7" y="56.6">24</text>
<text x="385.1" y="55.9">17</text>
<text x="385.1" y="59.4">16</text>
<text x="261.7" y="63.6">26</text>
<text x="261.7" y="60.1">25</text>
<text x="385.1" y="62.9">15</text>
<text x="261.7" y="70.7">28</text>
<text x="261.7" y="67.2">27</text>
<text x="385.1" y="66.5">14</text>
<text x="385.1" y="70">13</text>
<text x="60.7" y="75.2" transform="rotate(-90 60.7 75.2)">4</text>
<text x="163.9" y="74.2">1</text>
<text x="199.6" y="73.5">1</text>
<text x="199.6" y="77.8">2</text>
<text x="232.4" y="73.9">1</text>
<text x="261.7" y="77.8">30</text>
<text x="261.7" y="74.2">29</text>
<text x="385.1" y="73.5">12</text>
<text x="385.1" y="77">11</text>
<text x="163.9" y="78.5">2</text>
<text x="163.9" y="82">3</text>
<text x="199.6" y="81.3">3</text>
<text x="232.4" y="78.1">2</text>
<text x="232.4" y="81.6">3</text>
<text x="261.7" y="81.3">31</text>
<text x="385.1" y="80.6">10</text>
<text x="163.9" y="85.5">4</text>
<text x="199.6" y="84.8">4</text>
<text x="232.4" y="85.2">4</text>
<text x="261.7" y="88.3">33</text>
<text x="261.7" y="84.8">32</text>
<text x="385.1" y="84.1">9</text>
<text x="385.1" y="87.6">8</text>
<text x="261.7" y="95.4">35</text>
<text x="261.7" y="91.9">34</text>
<text x="385.1" y="91.2">7</text>
<text x="385.1" y="94.7">6</text>
<text x="261.7" y="98.9">36</text>
<text x="385.1" y="98.2">5</text>
<text x="385.1" y="101.7">4</text>
<text x="178.5" y="107">1</text>
<text x="212.4" y="107">1</text>
<text x="261.7" y="106">38</text>
<text x="261.7" y="102.4">37</text>
<text x="310.3" y="106.7">39</text>
<text x="385.1" y="105.3">3</text>
<text x="178.5" y="110.6">2</text>
<text x="212.4" y="110.6">2</text>
<text x="261.7" y="113">40</text>
<text x="261.7" y="109.5">39</text>
<text x="317.5" y="108.1">GND</text>
<text x="385.1" y="108.8">2</text>
<text x="385.1" y="112.3">1</text>
<text x="178.5" y="114.1">3</text>
<text x="212.4" y="114.1">3</text>
<text x="306.8" y="184.3">1</text>
<text x="350.8" y="183.6">1</text>
<text x="350.8" y="180.1">2</text>
<text x="362.7" y="183.6">3</text>
<text x="362.7" y="180.1">4</text>
<text x="306.8" y="187.8">2</text>
<text x="306.8" y="191.3">3</text>
<text x="306.8" y="194.9">4</text>
<text x="350.8" y="195.9">1</text>
<text x="350.8" y="192.4">2</text>
<text x="362.7" y="195.9">3</text>
<text x="362.7" y="192.4">4</text>
<text x="306.8" y="198.4">5</text>
<text x="306.8" y="201.9">6</text>
<text x="306.8" y="205.5">7</text>
<text x="306.8" y="209">8</text>
<text x="349" y="208.3">1</text>
<text x="349" y="204.8">2</text>
<text x="360.9" y="208.3">3</text>
<text x="360.9" y="204.8">4</text>
<text x="306.8" y="212.5">9</text>
</g>
<g font-size="3.2" fill="#f00">
<text x="336.3" y="51.6">V3.3</text>
<text x="346.8" y="50.2">18</text>
<text x="310.3" y="103.2">38</text>
<text x="317.5" y="104.6">V5</text>
<text x="310.3" y="110.2">40</text>
<text x="317.5" y="111.6">V3.3</text>
</g>
</svg>
